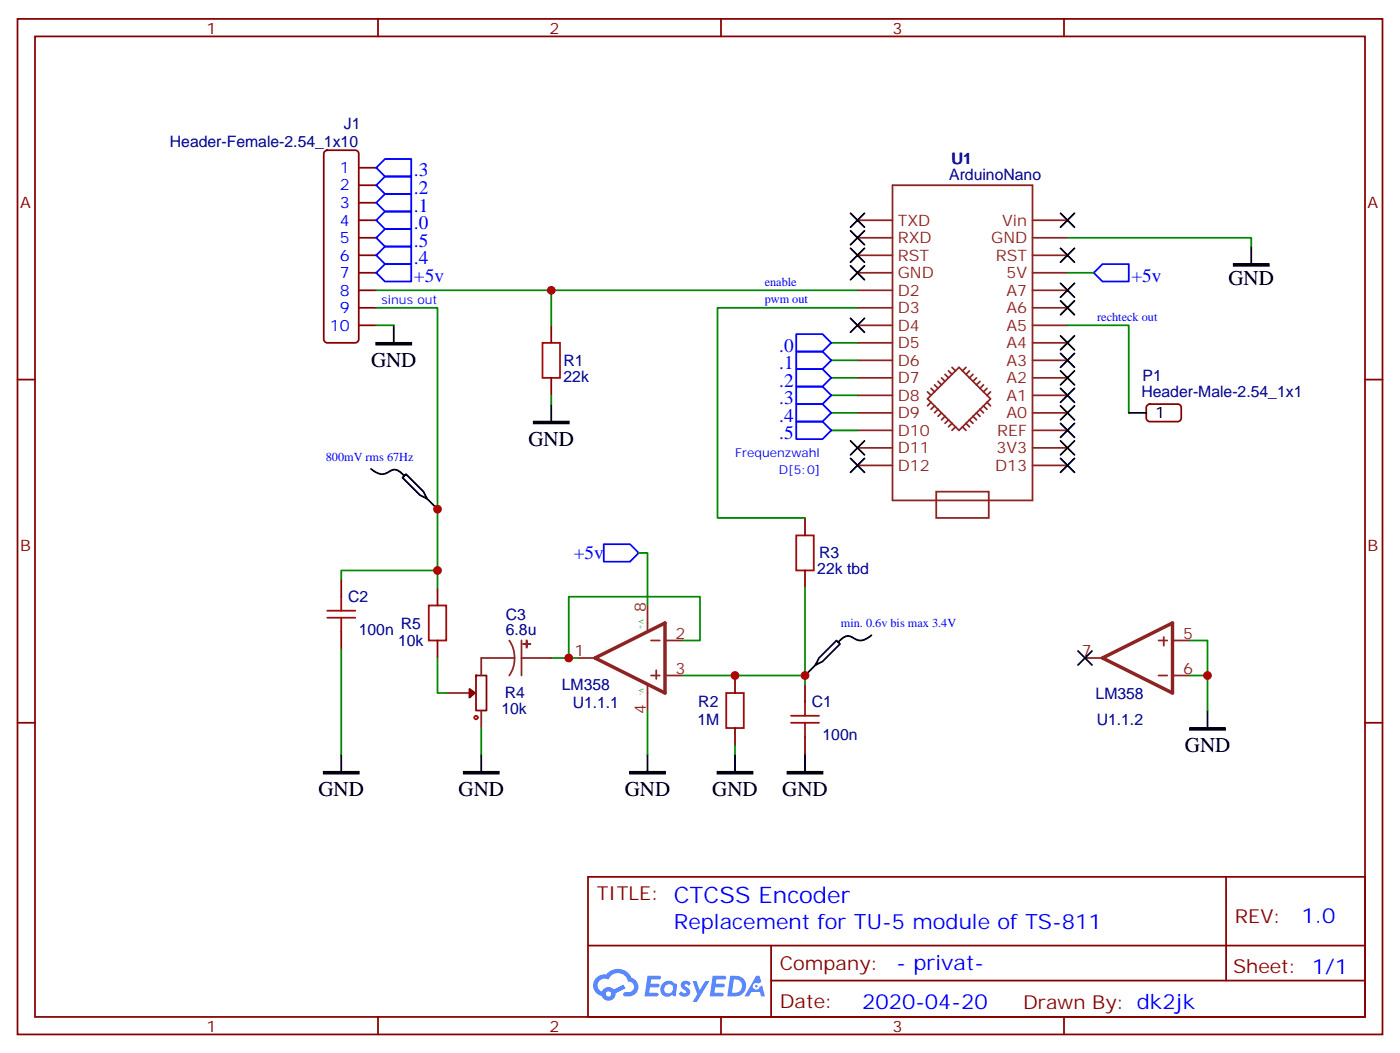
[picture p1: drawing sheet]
<svg xmlns="http://www.w3.org/2000/svg" width="282mm" height="212mm" viewBox="0 0 282 212" stroke-linecap="round" stroke-linejoin="round" font-family="sans-serif">
<g fill="none" stroke="#870000" stroke-width=".35">
<path d="M3.5 3.8h275.2v204.6h-275.2zM7.1 7.3h268.1v197.6h-268.1zM76.2 3.8v3.5M145.3 3.8v3.5M214.5 3.8v3.5M3.5 76.5h3.6M275.2 76.5h3.5M3.5 145.6h3.6M275.2 145.6h3.5M118.5 176.7h156.7v28.2h-156.7zM247.2 176.7v20.9M118.6 190.5h156.4"/>
<path d="M155.4 197.6h119.6M155.4 190.5v14.1M76.2 204.9v3.5M145.3 204.9v3.5M214.5 204.9v3.5"/>
</g>
<g fill="#5487ff">
<path d="M137.5 197.8a1.22 1.22 0 0 1 1.7 .3l-.3 .6a.47 .47 0 0 0-.4-.4 .47 .47 0 0 0-.5 .2l.1 .1a1.55 1.55 0 0 1 1 1.5 1.34 1.34 0 0 1-2.3 .2l.5-.6 .7 .4a.29 .29 0 0 0 .4-.2 .29 .29 0 0 0-.3-.3 1.04 1.04 0 0 1-.6-1.8z"/>
<path d="M130.5 196.6h2.1a.43 .43 0 0 1 .5 .1 .43 .43 0 0 1 .1 .5l-.3 .1h-1.6l-.2 .9h1.6a.37 .37 0 0 1 .3 .4 .37 .37 0 0 1-.4 .3h-1.6l-.1 1.1h1.2a.43 .43 0 0 1 .5 .1 .43 .43 0 0 1 .1 .5l-.3 .2h-2.5z"/>
<path d="M143.7 196.6h2.1a.43 .43 0 0 1 .5 .1 .43 .43 0 0 1 .1 .5l-.4 .1h-1.6l-.1 .9h1.5a.37 .37 0 0 1 .3 .4 .37 .37 0 0 1-.4 .3h-1.5l-.2 1.1h1.3a.43 .43 0 0 1 .5 .1 .43 .43 0 0 1 .1 .5l-.4 .2h-2.4z"/>
<path d="M152.4 196.6h.7l.3 1.3-.6 .3a.69 .69 0 0 0-1 .3 .69 .69 0 0 0 .5 .9 .69 .69 0 0 0 .8-.6l.5-.3 .6 2.2h-.8l-.2-.8h-1.7l-.5 .8h-.9z"/>
<path d="M139.6 197.7h.8l.6 1.8 1.1-1.8h.9l-2.5 4.2h-.9l.9-1.6z"/>
<path d="M147.2 196.6l-.6 4.2h1.4a2.11 2.11 0 0 0 2.4-2.2 2.11 2.11 0 0 0-2.5-2zM147.9 197.3a1.39 1.39 0 0 1 1.7 1.5 1.39 1.39 0 0 1-1.8 1.2h-.3z"/>
<path d="M133.5 198.2a1.47 1.47 0 0 0-.1 2.1 1.47 1.47 0 0 0 2.1 .1l.7 .4 .3-2.3-.2-.3h-.4a1.49 1.49 0 0 0-2.4 0zM134.2 198.6a.91 .91 0 0 1 1.5 .4 .91 .91 0 0 1-1 1.2 .87 .87 0 0 1-.8-.6 .87 .87 0 0 1 .3-1z"/>
<path d="M120.2 197a2.18 2.18 0 0 0 1.1 3.7 1.44 1.44 0 0 0 1.6 .9 1.44 1.44 0 0 0 1.2-1.5l2-1-.4-.7-2 1a1.47 1.47 0 0 0-2.4 .4 1.39 1.39 0 0 1-.6-1.9 1.39 1.39 0 0 1 2-.5 2.08 2.08 0 0 1 2.1-1.3 2.08 2.08 0 0 1 1.8 1.7 1.07 1.07 0 0 1 1.2 1 1.07 1.07 0 0 1-1 1.1h-.7a.43 .43 0 0 0-.5 .4 .43 .43 0 0 0 .4 .5 2 2 0 0 0 2.4-1.1 2 2 0 0 0-.6-2.5l-.5-.2a2.98 2.98 0 0 0-5.1-.7l-1 .1zM122.1 200.3a.55 .55 0 0 1 1.1 0 .55 .55 0 0 1-1.1 0z"/>
<circle cx="152.5" cy="198.7" r=".26"/>
</g>
<g fill="none" stroke="#8c2424" stroke-width=".35">
<path d="M179.9 37.3h28.2v63.5h-28.2zM172.9 58.5h7M172.9 55h7M172.9 51.4h7M172.9 47.9h7M172.9 44.4h7M208.1 58.5h7.1M208.1 55h7.1M208.1 51.4h7.1M208.1 47.9h7.1M208.1 44.4h7.1M172.9 79.7h7"/>
<path d="M172.9 76.1h7M172.9 72.6h7M172.9 69.1h7M172.9 65.5h7M172.9 62h7M187 79l.7 .7M187.7 78.2l.7 .8M188.4 77.5l.7 .7M189.1 76.8l.7 .7M189.8 76.1l.7 .7M190.5 75.4l.7 .7M191.2 74.7l.7 .7"/>
<path d="M191.9 74l.7 .7M193.3 74l6.4 6.4-6.4 6.3-6.3-6.3zM194.7 74l-.7 .7M195.4 74.7l-.7 .7M196.1 75.4l-.7 .7M196.8 76.1l-.7 .7M197.6 76.8l-.8 .7M198.3 77.5l-.7 .7M199 78.2l-.7 .8M199.7 79l-.7 .7M208.1 79.7h7.1M208.1 76.1h7.1"/>
<path d="M208.1 72.6h7.1M208.1 69.1h7.1M208.1 65.5h7.1M208.1 62h7.1M172.9 90.2h7M172.9 86.7h7M172.9 83.2h7M172.9 93.8h7M187.7 81.1l-.7 .7M188.4 81.8l-.7 .7M188.7 99.1h10.6v5.3h-10.6zM189.1 82.5l-.7 .7"/>
<path d="M189.8 83.2l-.7 .7M190.5 83.9l-.7 .7M191.2 84.6l-.7 .7M191.9 85.3l-.7 .7M192.6 86l-.7 .7M194 86l.7 .7M194.7 85.3l.7 .7M195.4 84.6l.7 .7M196.1 83.9l.7 .7M196.8 83.2l.8 .7M197.6 82.5l.7 .7M198.3 81.8l.7 .7"/>
<path d="M199 81.1l.7 .7M208.1 90.2h7.1M208.1 86.7h7.1M208.1 83.2h7.1M208.1 93.8h7.1M90 139.6h4.5M102.7 129l.8 1.7 .2 1.9M103.7 132.6l-.2 1.8-.8 1.7M103.7 132.6h-6.7v3.5M105.1 132.6h6M105.1 129v7.1M116.4 132.6h3.5"/>
<path d="M130.5 122v5.3M130.5 137.9v5.3M131.2 129h1.8M131.2 136.1h1.8M132.3 135v1.8M134.1 129h3.5M134.1 136.1h3.5M218.7 132.6h3.5M233.5 129h1.8M233.5 136.1h1.8M234.6 128.3v1.8M236.4 129h3.5"/>
<path d="M236.4 136.1h3.5M97 143.2v3.5"/>
</g>
<g fill="none" stroke="#870000" stroke-width=".35">
<path d="M65.5 30.5l.5-.2h5.6a.71 .71 0 0 1 .7 .7v37.4a.76 .76 0 0 1-.7 .7h-5.6a.76 .76 0 0 1-.7-.7v-37.4zM72.3 33.8h3.5M72.3 37.3h3.5M72.3 40.9h3.5M72.3 44.4h3.5M72.3 47.9h3.5M72.3 51.4h3.5M72.3 55h3.5M72.3 58.5h3.5M72.3 62h3.5M72.3 65.5h3.5M111.1 65.5v3.6"/>
<path d="M111.1 76.1v3.6M231.3 81.6l.5-.2h5.6a.71 .71 0 0 1 .7 .7v2.1a.76 .76 0 0 1-.7 .7h-5.6a.76 .76 0 0 1-.7-.7v-2.1zM68.8 116.7v3.5M88.2 118.5v3.5M162.3 104.4v3.5M162.3 114.9v3.6M68.8 127.3v3.5M88.2 129v3.6M96 136.1h2.1l-.1 7.1-2-.1zM148.2 136.1v3.5M162.3 137.9v3.5M148.2 146.7v3.5"/>
<path d="M162.3 148.4v3.6"/>
</g>
<g fill="none" stroke="#008700" stroke-width=".35">
<path d="M75.8 58.5h97.1M111.1 58.5v7M215.2 47.9h37v1.8M215.2 55h5.3M75.8 62h12.4v56.5M75.8 65.5h3.6M111.1 79.7v1.7M167.6 69.1h5.3M167.6 72.6h5.3M167.6 76.1h5.3M167.6 79.7h5.3M172.9 62h-28.3v42.4h17.7"/>
<path d="M215.2 65.5h12.3v17.7M167.6 83.2h5.3M167.6 86.7h5.3M88.2 114.9h-19.4v1.8M128.8 111.4h1.7v10.6M162.3 118.5v17.6h-24.7M68.8 130.8v21.2M88.2 132.6v7h1.8M111.1 132.6h3.6M137.6 129h3.5v-8.8h-26.4v12.4h1.7M162.3 136.1v1.8M239.9 129h3.5v14.2"/>
<path d="M239.9 136.1h3.5M97 146.7v5.3M130.5 143.2v8.8M148.2 150.2v1.8"/>
</g>
<g fill="none" stroke="#00f" stroke-width=".35">
<path d="M77.6 32h5.3v3.6h-5.3l-1.8-1.8zM77.6 35.6h5.3v3.5h-5.3l-1.8-1.8zM77.6 39.1h5.3v3.5h-5.3l-1.8-1.7zM77.6 46.1h5.3v3.6h-5.3l-1.8-1.8zM77.6 49.7h5.3v3.5h-5.3l-1.8-1.8zM77.6 42.6h5.3v3.5h-5.3l-1.8-1.7zM77.6 53.2h5.3v3.5h-5.3l-1.8-1.7zM222.2 53.2h5.3v3.5h-5.3l-1.7-1.7zM160.5 67.3h5.3l1.8 1.8-1.8 1.7h-5.3zM160.5 70.8h5.3l1.8 1.8-1.8 1.8h-5.3zM160.5 74.4h5.3l1.8 1.7-1.8 1.8h-5.3zM160.5 77.9h5.3l1.8 1.8-1.8 1.7h-5.3z"/>
<path d="M160.5 81.4h5.3l1.8 1.8-1.8 1.7h-5.3zM160.5 84.9h5.3l1.8 1.8-1.8 1.8h-5.3zM121.7 109.6h5.3l1.8 1.8-1.8 1.8h-5.3z"/>
</g>
<g fill="none" stroke="#a10000" stroke-width=".35">
<path d="M109.4 69.1h3.5v7h-3.5zM160.5 107.9h3.5v7h-3.5zM66 124.5h5.6M66 123h5.6M68.8 120.2v2.8M68.8 124.5v2.8M86.4 122h3.6v7h-3.6zM146.4 139.6h3.5v7.1h-3.5zM159.5 145.6h5.6M159.5 144.2h5.6M162.3 141.4v2.8M162.3 145.6v2.8"/>
<circle cx="96" cy="144.6" r=".35"/>
</g>
<g fill="#000" stroke="#000" stroke-width=".35">
<path d="M248.7 53.2h7.1v.4h-7.1zM75.8 69.1h7.1v.3h-7.1zM107.6 84.9h7.1v.4h-7.1zM65.3 155.5h7v.4h-7zM93.5 155.5h7v.4h-7zM127 155.5h7.1v.4h-7.1zM144.6 155.5h7.1v.4h-7.1zM158.7 155.5h7.1v.4h-7.1zM239.9 146.7h7v.3h-7z"/>
<path d="M171.4 53.6l2.9 2.8zM174.3 53.6l-2.9 2.8z"/>
<path d="M171.4 50l2.9 2.8zM174.3 50l-2.9 2.8z"/>
<path d="M171.4 46.5l2.9 2.8zM174.3 46.5l-2.9 2.8z"/>
<path d="M171.4 43l2.9 2.8zM174.3 43l-2.9 2.8z"/>
<path d="M213.8 43l2.8 2.8zM216.6 43l-2.8 2.8z"/>
<path d="M213.8 50l2.8 2.8zM216.6 50l-2.8 2.8z"/>
<path d="M213.8 57.1l2.8 2.8zM216.6 57.1l-2.8 2.8z"/>
<path d="M171.4 64.1l2.9 2.9zM174.3 64.1l-2.9 2.9z"/>
<path d="M213.8 60.6l2.8 2.8zM216.6 60.6l-2.8 2.8z"/>
<path d="M213.8 67.7l2.8 2.8zM216.6 67.7l-2.8 2.8z"/>
<path d="M213.8 71.2l2.8 2.8zM216.6 71.2l-2.8 2.8z"/>
<path d="M213.8 74.7l2.8 2.8zM216.6 74.7l-2.8 2.8z"/>
<path d="M213.8 78.2l2.8 2.9zM216.6 78.2l-2.8 2.9z"/>
<path d="M171.4 92.4l2.9 2.8zM174.3 92.4l-2.9 2.8z"/>
<path d="M171.4 88.8l2.9 2.9zM174.3 88.8l-2.9 2.9z"/>
<path d="M213.8 81.8l2.8 2.8zM216.6 81.8l-2.8 2.8z"/>
<path d="M213.8 85.3l2.8 2.8zM216.6 85.3l-2.8 2.8z"/>
<path d="M213.8 88.8l2.8 2.9zM216.6 88.8l-2.8 2.9z"/>
<path d="M213.8 92.4l2.8 2.8zM216.6 92.4l-2.8 2.8z"/>
<path d="M217.3 131.2l2.8 2.8zM220.1 131.2l-2.8 2.8z"/>
</g>
<g fill="none" stroke="#000" stroke-width=".35">
<path d="M252.2 49.7v3.5M79.4 65.5v3.6M74.8 94.5a2.8 2.8 0 0 0 3.2 .8l.4-.3a1.69 1.69 0 0 1 2.4 .2l.7 .7M111.1 81.4v3.5M227.5 83.2h3.6M86.1 100.5l-1.4-.7-3.6-3.6 .7-.7 3.6 3.6 .7 1.4 2.1 2.1M164.4 134l1.4-.7 3.5-3.5-.7-.8-3.5 3.6-.7 1.4-2.1 2.1M175.7 128a2.8 2.8 0 0 1-3.2 .8l-.4-.2a1.69 1.69 0 0 0-2.4 .1l-.7 .7M68.8 152v3.5M97 152v3.5M130.5 152v3.5M148.2 152v3.5"/>
<path d="M162.3 152v3.5M243.4 143.2v3.5"/>
</g>
<path d="M94.6 138.8l1.2 .8-1.2 1z" fill="#870000" stroke="#870000" stroke-width=".35"/>
<path d="M119.9 132.6l14.2-7.1v14.1zM222.2 132.6l14.2-7.1v14.1z" fill="none" stroke="#8c2424" stroke-width=".71"/>
<g fill="#8c2424" stroke="#8c2424" stroke-width=".35">
<path d="M106.2 129v1.5z"/>
<path d="M105.5 129.8h1.4z"/>
</g>
<g fill="#c00">
<circle cx="88.2" cy="102.6" r=".88"/>
<circle cx="243.4" cy="136.1" r=".88"/>
<circle cx="111.1" cy="58.5" r=".88"/>
<circle cx="148.2" cy="136.1" r=".88"/>
<circle cx="114.7" cy="132.6" r=".88"/>
<circle cx="88.2" cy="114.9" r=".88"/>
<circle cx="162.3" cy="136.1" r=".88"/>
</g>
<text font-size="4.6" fill="#00f" x="135.8" y="182">CTCSS Encoder</text>
<g font-size="4.2">
<text x="247.6" y="57.4">GND</text>
<text x="74.8" y="74">GND</text>
<text x="106.5" y="89.9">GND</text>
<text x="238.9" y="151.6">GND</text>
<text x="64.2" y="160.4">GND</text>
<text x="92.5" y="160.4">GND</text>
<text x="125.9" y="160.4">GND</text>
<text x="143.6" y="160.4">GND</text>
<text x="157.7" y="160.4">GND</text>
</g>
<g font-size="4.2" fill="#00f">
<text x="262.3" y="185.9">1.0</text>
<text x="135.8" y="187.3">Replacement for TU-5 module of TS-811</text>
<text x="180.7" y="195.5">- privat-</text>
<text x="173.8" y="203.3">2020-04-20</text>
</g>
<g font-size="3.9" fill="#00f">
<text x="83.4" y="35.6">.3</text>
<text x="83.4" y="39.1">.2</text>
<text x="83.4" y="42.6">.1</text>
<text x="83.4" y="46.1">.0</text>
<text x="83.4" y="49.7">.5</text>
<text x="83.4" y="53.2">.4</text>
<text x="83.4" y="56.7">+5v</text>
<text x="228.1" y="56.7">+5v</text>
<text x="157.1" y="70.8">.0</text>
<text x="157.1" y="74.4">.1</text>
<text x="157.1" y="77.9">.2</text>
<text x="157.1" y="81.4">.3</text>
<text x="157.1" y="84.9">.4</text>
<text x="157.1" y="88.5">.5</text>
<text x="115.6" y="112.7">+5v</text>
</g>
<g font-size="3.9" fill="#800">
<text x="120.3" y="181.3">TITLE:</text>
<text x="248.9" y="185.9">REV:</text>
<text x="157.2" y="195.5">Company:</text>
<text x="248.6" y="196.1">Sheet: 1/1</text>
<text x="157.2" y="203.1">Date:</text>
<text x="206.2" y="203.2">Drawn By: dk2jk</text>
</g>
<g font-size="3.2" fill="#800">
<text x="41.6" y="6.8">1</text>
<text x="110.8" y="6.8">2</text>
<text x="179.9" y="6.8">3</text>
<text x="4.1" y="41.9">A</text>
<text x="275.7" y="41.9">A</text>
<text x="4.1" y="111.1">B</text>
<text x="275.7" y="111.1">B</text>
<text x="41.6" y="207.9">1</text>
<text x="110.8" y="207.9">2</text>
<text x="179.9" y="207.9">3</text>
</g>
<g font-size="3.2" fill="#000080">
<text x="34.3" y="29.6">Header-Female-2.54_1x10</text>
<text x="69.3" y="26">J1</text>
<text x="191.8" y="33">U1</text>
<text x="191.4" y="36.3">ArduinoNano</text>
<text x="113.6" y="76.9">22k</text>
<text x="113.6" y="73.7">R1</text>
<text x="230.3" y="76.7">P1</text>
<text x="230.1" y="79.9">Header-Male-2.54_1x1</text>
<text x="165.1" y="112.5">R3</text>
<text x="164.7" y="115.6">22k tbd</text>
<text x="70.2" y="121.4">C2</text>
<text x="102" y="124.9">C3</text>
<text x="72.3" y="128">100n</text>
<text x="80.2" y="130.2">10k</text>
<text x="80.8" y="126.7">R5</text>
<text x="102" y="128">6.8u</text>
<text x="101.1" y="143.9">10k</text>
<text x="101.8" y="140.7">R4</text>
<text x="113.3" y="139">LM358</text>
<text x="115.4" y="142.6">U1.1.1</text>
<text x="140.8" y="142.5">R2</text>
<text x="163.7" y="142.5">C1</text>
<text x="220.9" y="140.8">LM358</text>
<text x="140.6" y="146.1">1M</text>
<text x="165.8" y="149.2">100n</text>
<text x="221.1" y="146.1">U1.1.2</text>
</g>
<g font-size="3.2" fill="#00f">
<text x="68.5" y="34.9">1</text>
<text x="68.5" y="38.4">2</text>
<text x="68.5" y="41.9">3</text>
<text x="68.5" y="45.4">4</text>
<text x="68.5" y="49">5</text>
<text x="68.5" y="52.5">6</text>
<text x="68.5" y="56">7</text>
<text x="68.5" y="59.5">8</text>
<text x="68.5" y="63.1">9</text>
<text x="66.5" y="66.6">10</text>
</g>
<g font-size="3.2" fill="#8d2323">
<text x="181" y="45.4">TXD</text>
<text x="202" y="45.4">Vin</text>
<text x="181" y="52.5">RST</text>
<text x="181" y="49">RXD</text>
<text x="199.8" y="49">GND</text>
<text x="200.7" y="52.5">RST</text>
<text x="181" y="59.5">D2</text>
<text x="181" y="56">GND</text>
<text x="202.9" y="56">5V</text>
<text x="202.9" y="59.5">A7</text>
<text x="181" y="63.1">D3</text>
<text x="202.9" y="63.1">A6</text>
<text x="181" y="70.1">D5</text>
<text x="181" y="66.6">D4</text>
<text x="202.9" y="66.6">A5</text>
<text x="202.9" y="70.1">A4</text>
<text x="181" y="77.2">D7</text>
<text x="181" y="73.7">D6</text>
<text x="202.9" y="73.7">A3</text>
<text x="202.9" y="77.2">A2</text>
<text x="181" y="80.7">D8</text>
<text x="202.9" y="80.7">A1</text>
<text x="181" y="87.8">D10</text>
<text x="181" y="84.2">D9</text>
<text x="201" y="87.8">REF</text>
<text x="202.9" y="84.2">A0</text>
<text x="181" y="91.3">D11</text>
<text x="181" y="94.8">D12</text>
<text x="200.6" y="94.8">D13</text>
<text x="200.9" y="91.3">3V3</text>
<text x="130.2" y="123.4" transform="rotate(-90 130.2 123.4)">8</text>
<text x="136.2" y="128.7">2</text>
<text x="238.5" y="128.7">5</text>
<text x="115.8" y="132.2">1</text>
<text x="136.2" y="135.7">3</text>
<text x="218.1" y="132.2">7</text>
<text x="238.5" y="135.7">6</text>
<text x="130.2" y="143.8" transform="rotate(-90 130.2 143.8)">4</text>
</g>
<text font-size="3.2" x="232.8" y="84.2">1</text>
<g font-size="2.5" fill="#00f">
<text x="154.2" y="57.6">enable</text>
<text x="76.9" y="61.3">sinus out</text>
<text x="154.2" y="61.1">pwm out</text>
<text x="221.2" y="64.7">rechteck out</text>
<text x="65.7" y="92.9">800mV rms 67Hz</text>
<text x="148.2" y="92">Frequenzwahl</text>
<text x="157" y="95.5">D[5:0]</text>
<text x="169.5" y="126.4">min. 0.6v bis max 3.4V</text>
</g>
<g font-size="1.4" fill="#238d23">
<text x="128.8" y="124.8" transform="rotate(90 128.8 124.8)">V+</text>
<text x="128.8" y="138.6" transform="rotate(90 128.8 138.6)">V-</text>
</g>
</svg>
